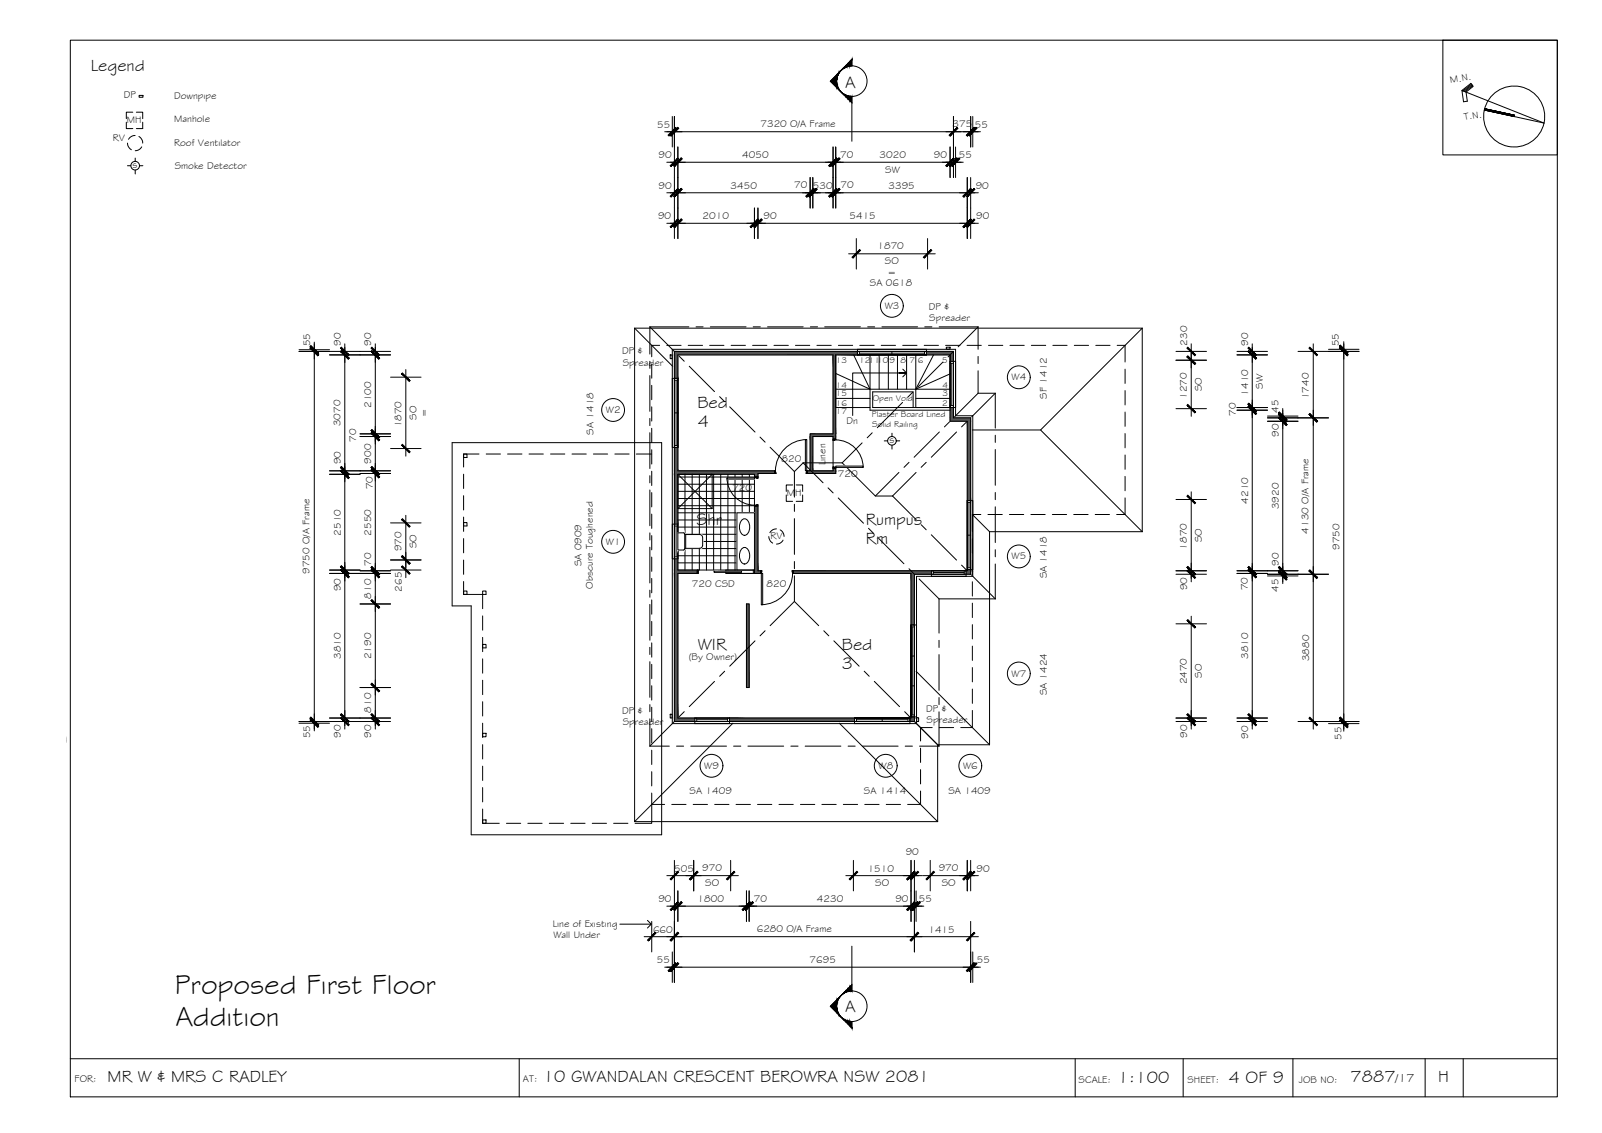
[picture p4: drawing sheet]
<svg xmlns="http://www.w3.org/2000/svg" width="420mm" height="297mm" viewBox="0 0 420 297" stroke-linecap="round" stroke-linejoin="round" font-family="sans-serif">
<!-- layer: HATCH -->
<g fill="#545454" stroke="#545454" stroke-width=".26">
<path d="M243 92.1l7.1 .9v-.9zM243 92.1l7.1 .9h-7.1z"/>
<path d="M176.9 92.1l48 .9v-.9zM176.9 92.1l48 .9h-48z"/>
<path d="M249.2 93l.9 1.7v-1.7zM249.2 93l.9 1.7h-.9z"/>
<path d="M176.9 93l.9 6.2v-6.2zM176.9 93l.9 6.2h-.9z"/>
<path d="M249.2 106.8l.9 2.8v-2.8zM249.2 106.8l.9 2.8h-.9z"/>
<path d="M249.2 109.6l5.4 .8v-.8zM249.2 109.6l5.4 .8h-5.4z"/>
<path d="M218.5 93l.7 20.7v-20.7zM218.5 93l.7 20.7h-.7z"/>
<path d="M212.5 113.7l6.7 .7v-.7zM212.5 113.7l6.7 .7h-6.7z"/>
<path d="M218.5 114.4l.7 .7v-.7zM218.5 114.4l.7 .7h-.7z"/>
<path d="M218.5 122.7l.7 .7v-.7zM218.5 122.7l.7 .7h-.7z"/>
<path d="M212.5 114.4l.7 9v-9zM212.5 114.4l.7 9h-.7z"/>
<path d="M176.9 117.3l.9 6.1v-6.1zM176.9 117.3l.9 6.1h-.9z"/>
<path d="M211.8 123.4l7.4 .7v-.7zM211.8 123.4l7.4 .7h-7.4z"/>
<path d="M176.9 123.4l26.3 .7v-.7zM176.9 123.4l26.3 .7h-26.3z"/>
<path d="M176.9 124.1l21.9 .2v-.2zM176.9 124.1l21.9 .2h-21.9z"/>
<path d="M197.9 124.3l.9 .7v-.7zM197.9 124.3l.9 .7h-.9z"/>
<path d="M253.7 110.4l.9 20.8v-20.8zM253.7 110.4l.9 20.8h-.9z"/>
<path d="M176.9 124.3l.9 13.1v-13.1zM176.9 124.3l.9 13.1h-.9z"/>
<path d="M197.9 132.6l.9 16.9v-16.9zM197.9 132.6l.9 16.9h-.9z"/>
<path d="M176.9 146.5l.9 3v-3zM176.9 146.5l.9 3h-.9z"/>
<path d="M253.7 149.3l.9 .3v-.3zM253.7 149.3l.9 .3h-.9z"/>
<path d="M197.9 149.5l.9 .1v-.1zM197.9 149.5l.9 .1h-.9z"/>
<path d="M208.1 149.6l36.2 .7v-.7zM208.1 149.6l36.2 .7h-36.2z"/>
<path d="M197.9 149.6l1.6 .7v-.7zM197.9 149.6l1.6 .7h-1.6z"/>
<path d="M176.9 149.5l6 .8v-.8zM176.9 149.5l6 .8h-6z"/>
<path d="M253.4 149.6l1.2 1v-1zM253.4 149.6l1.2 1h-1.2z"/>
<path d="M238.9 150.3l5.4 .3v-.3zM238.9 150.3l5.4 .3h-5.4z"/>
<path d="M238.9 150.6l.9 13.2v-13.2zM238.9 150.6l.9 13.2h-.9z"/>
<path d="M195.8 158.3l.7 21.9v-21.9zM195.8 158.3l.7 21.9h-.7z"/>
<path d="M238.9 188l.9 .2v-.2zM238.9 188l.9 .2h-.9z"/>
<path d="M176.9 150.3l.9 37.9v-37.9zM176.9 150.3l.9 37.9h-.9z"/>
<path d="M238.6 188.2l1.2 1v-1zM238.6 188.2l1.2 1h-1.2z"/>
<path d="M191.3 188.2l32.8 1v-1zM191.3 188.2l32.8 1h-32.8z"/>
<path d="M176.9 188.2l5.3 1v-1zM176.9 188.2l5.3 1h-5.3z"/>
</g>
<!-- layer: TILES -->
<g fill="none" stroke="#000" stroke-width=".26">
<path d="M177.8 125.1h20.1M177.8 127h20.1M177.8 128.8h20.1M177.8 130.7h20.1M177.8 132.6h20.1M177.8 134.4h20.1M177.8 136.3h20.1M177.8 138.2h20.1M179.6 124.3v25.2M181.5 124.3v25.2M183.4 124.3v25.2M185.3 124.3v25.2"/>
<path d="M187.2 124.3v25.2M189 124.3v25.2M190.9 124.3v25.2M192.8 124.3v25.2M194.7 124.3v25.2M196.5 124.3v25.2M177.8 140.1h20.1M177.8 142h20.1M177.8 143.8h20.1M177.8 145.7h20.1M177.8 147.6h20.1"/>
</g>
<!-- layer: NEWWORK -->
<g fill="none" stroke="#000" stroke-width=".26">
<path d="M176.3 99.2h1.5M176.9 92.1h73.2v17.5h4.5v41h-14.8v38.6h-62.9zM224.9 91.6v1.4M243 91.6v1.4M249.2 94.7h1.4M176.3 117.3h1.5M213.2 114.4h5.3v9h-5.3zM218.5 115.1h.7v-22.1h30v17.4h4.5v39.2h-45.6v.7h30.8v37.9h-61.1v-37.9h5.1v-.8M249.2 106.8h1.4M176.3 137.4h1.5M197.9 132.6h.9v17h.7v.7h-9.1M218.5 122.7h.7v1.4h-7.4v-.7h.7v-9.7h6v-20.7h-40.7v30.4h25.4v.7h-4.4v.9h-.9"/>
<path d="M253.7 131.2h1.4M176.3 146.5h1.5M195.8 158.3h.7v21.9h-.7zM197.9 149.5h-20.1v-25.2h20.1v26M244.3 149.6v1.5M253.4 149.6v1.5M253.7 149.3h1.4M238.9 163.8h1.5M182.2 188.2v1.5M191.3 188.2v1.5M224.1 188.2v1.5M238.6 188.2v1.5"/>
<path d="M238.9 188h1.5"/>
</g>
<!-- layer: WINDOWS -->
<g fill="none" stroke="#000" stroke-width=".26">
<path d="M176.3 99.2v18.1M176.9 99.2h.9v18.1h-.9zM176.9 99.7h.9M177.3 99.7v17.1M224.9 93h18.1h-18.1M224.9 92.1h18.1v.9h-18.1zM224.9 91.6h18.1M225.4 92.1v.9M225.4 92.6h17.1M233.9 92.1v.9M242.5 92.1v.9M249.2 94.7v12.1"/>
<path d="M249.2 95.2h.9M249.6 95.2v11.1M250.1 94.7v12.1M250.6 94.7v12.1M176.9 116.8h.9M176.9 108.2h.9M177.8 117.3v-18.1v18.1M249.2 106.3h.9M176.3 137.4v9.1M176.9 137.4v9.1M176.9 137.9h.9M177.3 137.9v8.1"/>
<path d="M177.8 137.4v9.1M253.7 131.2v18.1v-18.1M253.7 131.2h.9v18.1h-.9zM253.7 131.8h.9M254.1 131.8v17.1M255.1 131.2v18.1M176.9 146h.9M244.3 151.1h9.1M244.3 149.6h9.1M244.3 150.6h9.1M244.8 149.6v1M244.8 150.1h8.1"/>
<path d="M252.9 149.6v1M253.7 140.3h.9M253.7 148.9h.9M238.9 163.8h.9v24.2h-.9zM238.9 163.8v24.2v-24.2M238.9 164.4h.9M238.9 179.8h.9M238.9 172h.9M239.4 164.4v23M240.4 163.8v24.2M182.2 189.7h9.1M182.2 188.2h9.1"/>
<path d="M182.2 189.2h9.1M182.7 188.2v1M182.7 188.7h8.1M190.8 188.2v1M224.1 188.2h14.5v1h-14.5zM224.1 189.7h14.5M224.6 188.7h13.5M224.6 188.2v1M231.4 188.2v1M238.1 188.2v1M238.6 188.2h-14.5h14.5M238.9 187.4h.9"/>
<circle cx="233.9" cy="80.2" r="3"/>
<circle cx="267.2" cy="98.9" r="3"/>
<circle cx="160.8" cy="107.5" r="3"/>
<circle cx="160.8" cy="142.1" r="3"/>
<circle cx="267.2" cy="145.9" r="3"/>
<circle cx="267.2" cy="176.6" r="3"/>
<circle cx="186.6" cy="200.8" r="3"/>
<circle cx="232.3" cy="200.8" r="3"/>
<circle cx="254.5" cy="200.8" r="3"/>
</g>
<!-- layer: MASK -->
<g fill="#fff" stroke="#fff" stroke-width=".26">
<path d="M211.2 115.2v8.2h.4zM211.2 115.2h.4v8.2z"/>
<path d="M219.2 122.2v.3l7.2-.3zM219.2 122.5l7.2-.3v.3z"/>
<path d="M199.7 150.3l.3 8.3v-8.3zM199.7 150.3l.3 8.3h-.3z"/>
<path d="M193.3 134.4h4.6v15.1zM193.3 134.4v15.1h4.6z"/>
<path d="M184.3 140.9v2.2zM184.3 140.8v2.3z"/>
<path d="M184.3 140.8v2.3zM184.3 140.8v2.3z"/>
<path d="M184.3 140.8l-.1 2.4zM184.2 140.6v2.6z"/>
<path d="M184.2 140.6v2.7zM184.2 140.6v2.7z"/>
<path d="M184.2 140.6v2.8zM184.2 140.5v2.9z"/>
<path d="M184.2 140.5v2.9zM184.2 140.5v2.9z"/>
<path d="M184.2 140.5l-.1 3zM184.1 140.4v3.1z"/>
<path d="M184.1 140.4v3.1zM184.1 140.4v3.1z"/>
<path d="M184.1 140.4l-.1 3.2zM184 140.3v3.3z"/>
<path d="M184 140.3l-.1 3.3zM183.9 140.3v3.3z"/>
<path d="M183.9 140.3v3.4zM183.9 140.2v3.5z"/>
<path d="M183.9 140.2l-.1 3.5zM183.8 140.2v3.5z"/>
<path d="M183.8 140.2v3.5zM183.8 140.2v3.5z"/>
<path d="M183.8 140.2l-.1 3.5zM183.7 140.2v3.5zM183.7 140.2v3.5zM183.7 140.2v3.5z"/>
<path d="M183.7 140.2l-.2 3.6 .2-.1zM183.5 140.1l.2 .1-.2 3.6z"/>
<path d="M179.6 143.8h3.9v-3.7zM179.6 140.1h3.9l-3.9 3.7z"/>
<path d="M179.6 139.9v4.1zM179.6 139.9v4.1z"/>
<path d="M179.6 139.9v4.2zM179.6 139.8v4.3z"/>
<path d="M179.6 139.8l-.1 4.3zM179.5 139.8v4.3z"/>
<path d="M179.5 139.8v4.3zM179.5 139.8v4.3z"/>
<path d="M179.5 139.8v4.4zM179.5 139.7v4.5z"/>
<path d="M179.5 139.7l-.1 4.5zM179.4 139.7v4.5z"/>
<path d="M179.4 139.7v4.5zM179.4 139.7v4.5z"/>
<path d="M179.4 139.7l-.1 4.5zM179.3 139.7v4.5z"/>
<path d="M179.3 139.7l-1.5 4.5h1.5zM177.8 139.7h1.5l-1.5 4.5z"/>
<path d="M190.7 125.6h7.2v-.4zM190.7 125.2h7.2l-7.2 .4z"/>
<path d="M187.3 149.7l7.2 .4v-.4zM187.3 149.7l7.2 .4h-7.2z"/>
</g>
<path d="M211.2 115.2h.4v8.2h-.4zM190.7 125.2h7.2v.4h-7.2zM193.3 134.4h4.6v15.1h-4.6zM219.2 122.2h7.2v.3h-7.2zM184.3 140.9a.75 .75 0 0 0-.8-.8h-3.9l-.2-.4h-1.6v4.5h1.5l.3-.4 3.9-.1a.75 .75 0 0 0 .8-.7M184.3 140.9v2.1M199.7 150.3h.3v8.3h-.3z" fill="none" stroke="#fff" stroke-width=".26"/>
<!-- layer: DOORS -->
<g fill="none" stroke="#000" stroke-width=".26">
<path d="M211.2 115.2h.4v8.2h-.4zM218.5 115.1h.7v.3l-.7 .1zM190.7 125.2h7.2v.4h-7.2zM197.9 125h.9v.4l-.9-.2zM197.9 132.5l.9-.2v.3h-.9zM203.2 123.4h.2l.1 .7h-.3zM211.6 123.4h.2v.7h-.4zM218.5 122.4l.7 .1v.2h-.7zM219.2 122.2h7.2v.3h-7.2zM182.9 149.5h.3v.8h-.3zM187.3 149.7h7.2v.4h-7.2zM190.4 149.7v-.2h7.5v.8h-7.5v-.2"/>
<path d="M197.6 149.5v.8M199.5 149.6h.3l-.1 .7h-.2zM199.7 150.3h.3v8.3h-.3zM207.7 149.6h.4v.7h-.2z"/>
</g>
<!-- layer: 0.13 -->
<path d="M211.6 115.2a8.2 8.2 0 0 0-8.2 8.2M219.2 115.3a7.2 7.2 0 0 1 7.2 7.2M190.7 125.2a7.2 7.2 0 0 0 7.2 7.2M207.9 150.3a8.2 8.2 0 0 1-8.2 8.2" fill="none" stroke="#000" stroke-width=".26"/>
<!-- layer: ROOFPLAN EXIST. -->
<g fill="none" stroke="#000" stroke-width=".26">
<path d="M166.4 86h133.2M166.4 86v129.4M166.4 86l10 10M299.6 86l-26.7 26.7 26.7 26.7M299.6 86v53.4M118.6 116h54.9v102.9h-49.9v-60.1h-5zM255 112.7h17.9M255 134.9l4.5 4.5M259.5 139.4h40.1M259.5 139.4v55.9M240.3 176l19.2 19.3M192.2 189.6l-25.8 25.8"/>
<path d="M220.1 189.6l25.8 25.8M240.3 189.6l5.6 5.7M245.9 195.3v20.1M245.9 195.3h13.6M166.4 215.4h79.5"/>
</g>
<!-- layer: BORDER -->
<g fill="none" stroke="#000" stroke-width=".26">
<path d="M18.4 10.5h390v277.1h-390zM378.4 10.5h30v30.1h-30zM383.4 23.7l2.4-1.8 .6 .7-1.9 1.5 .3 2.4-1 .2-.4-3 21.6 8.6-15.7-3.5M385.9 22l-2.2 1.8M386.1 22.2l-2.2 1.7M386.2 22.5l-2 1.5M389.4 28.5l7.8 1.7M18.4 277.6h390M136.2 277.6v10M282 277.6v10M310.3 277.6v10M339.1 277.6v10"/>
<path d="M373.8 277.6v10M383.8 277.6v10"/>
<circle cx="397.1" cy="30.5" r="8"/>
</g>
<!-- layer: SERVICES -->
<g fill="none" stroke="#000" stroke-width=".26">
<path d="M33.1 32v1.7h1.7M33.5 37.5l.2 .9 .7 .9M34.8 29.4h-1.7v1.7M35.4 35.5l-1 .3-.7 .7M35.8 29.4h1.6v1.7M36.4 35.8l.7 .6 .3 1.1M36.5 25h1v.5h-1zM37.2 38.5l-.6 .7-1.1 .3M37.4 32v1.7h-1.6M33.4 43.4h.9M35.5 41.4v.9M35.5 44.6v1"/>
<path d="M36.6 43.4h.9M175.8 93h.5v1h-.5zM248.2 91h1v.5h-1zM231.9 115.6h.9M233.9 113.6v.9M233.9 116.7v1M235.1 115.6h.9M203.6 138.7l-1 .2-.7 .8M204.6 138.9l.7 .7 .3 1M206.2 129.8v1.6h1.7M207.9 127.1h-1.7v1.7M208.8 127.1h1.7v1.7"/>
<path d="M210.5 129.8v1.6h-1.7M201.6 140.7l.5 1.2 .6 .5M205.4 141.6l-.9 .9-.8 .1M175.8 187.3h.5v.9h-.5zM240.4 188.2h.5v1h-.5z"/>
<circle cx="35.5" cy="43.4" r="1.13"/>
<circle cx="233.9" cy="115.6" r="1.13"/>
</g>
<!-- layer: EXISTING -->
<g fill="none" stroke="#000" stroke-width=".26">
<path d="M170.9 95.4v3.8M173 90.5h-2.1v3M174.9 90.5h3.7M180.5 90.5h3.8M186.1 90.5h3.8M191.8 90.5h3.7M197.4 90.5h3.7M203 90.5h3.8M208.6 90.5h3.8M214.3 90.5h3.7M219.9 90.5h3.7M225.5 90.5h3.8"/>
<path d="M231.1 90.5h3.8M236.8 90.5h3.7M242.4 90.5h3.7M248 90.5h3.8M253.6 90.5h3.8M259.3 90.5h3.7M264.9 90.5h3.7M270.5 90.5h3.8M276.1 90.5h3.8M281.8 90.5h3.7M287.4 90.5h3.7M293 90.5h2.1v4.4"/>
<path d="M295.1 96.8v3.7M121.6 119h.9v.9h-.9zM125.6 119h-4v3.4M127.5 119h3.8M133.1 119h3.8M138.8 119h3.7M144.4 119h3.7M150 119h3.8M155.6 119h3.8M161.3 119h3.7M166.9 119h4M170.9 101v3.8"/>
<path d="M170.9 106.7v3.7M170.9 112.3v3.7M170.9 117.9v3.8M295.1 102.4v3.8M295.1 108v3.8M295.1 113.7v3.7M295.1 119.3v3.7M121.6 137h.9v.9h-.9zM121.6 124.3v3.8M121.6 130v3.7M121.6 135.6v3.7M170.9 123.5v3.8"/>
<path d="M170.9 129.2v3.7M170.9 134.8v3.7M257.2 134.9h-2.2v4.5M259.1 134.9h3.8M264.7 134.9h3.8M270.4 134.9h3.7M276 134.9h3.7M281.6 134.9h3.8M287.2 134.9h3.8M295.1 124.9v3.8M295.1 130.5v4.4h-2.2M121.6 155.8v-.8h.9v.8"/>
<path d="M121.6 155.8h5.9v-.8h-.9v4.6M121.6 141.2v3.7M121.6 146.8v3.8M121.6 152.5v3.3M170.9 140.4v3.8M170.9 146v3.8M170.9 151.7v3.7M170.9 157.3v3.7M255 141.3v3.7M255 146.9v3.7M255 152.5v3.8M255 158.1v3.8"/>
<path d="M126.6 168.9h.9v1h-.9zM126.6 161.5v3.7M126.6 167.1v3.8M126.6 172.7v3.8M126.6 178.3v3.8M170.9 162.9v3.8M170.9 168.5v3.8M170.9 174.2v3.7M170.9 179.8v3.8M255 163.8v3.7M255 169.4v3.7M255 175v3.8"/>
<path d="M126.6 192.2h.9v1h-.9zM126.6 184v3.7M126.6 189.6v3.8M126.6 195.2v3.8M170.9 185.4v3.8M170.9 191v3.8M170.9 196.7v3.7M241.4 196.1v3.8M244.5 190.7h-3.1v3.6M246.3 190.7h3.8M255 180.7v3.7M255 186.3v4.4h-3"/>
<path d="M126.6 215h.9v.9h-.9zM126.6 212.1v3.8h4.3M126.6 200.9v3.7M126.6 206.5v3.7M132.8 215.9h3.8M138.4 215.9h3.8M144.1 215.9h3.7M149.7 215.9h3.7M155.3 215.9h3.8M160.9 215.9h3.8M170.9 210.9v5h-4.3M170.9 202.3v3.8"/>
<path d="M170.9 207.9v3M170.9 210.9h3.4M176.2 210.9h3.7M181.8 210.9h3.8M187.4 210.9h3.8M193 210.9h3.8M198.7 210.9h3.7M204.3 210.9h3.8M209.9 210.9h3.8M215.5 210.9h3.8M221.2 210.9h3.7M226.8 210.9h3.8"/>
<path d="M232.4 210.9h3.8M241.4 207.4v3.5h-3.4M241.4 201.8v3.7"/>
</g>
<!-- layer: STAIRS -->
<g fill="none" stroke="#000" stroke-width=".26">
<path d="M219.2 93v13.8h9M223.9 93l4.3 9-9-4.1M228.2 93v14.5h21M230.6 93v9M233 93v9M235.4 93v9M235.8 97.8h2h-14.2v11.1M236.8 96.8l1 1-1 1M237.8 93v9M240.2 93v13.8M244.8 93l-4.6 9 9-4M249.2 93v13.8h-20.3v-4.1h10.6v4.1"/>
<path d="M219.2 102h30M219.2 104.5h9M240.2 104.5h9"/>
</g>
<!-- layer: INSULCLAD -->
<path d="M176.3 91.6h74.3v17.4h4.5v42.1h-14.7v38.6h-64.1z" fill="none" stroke="#000" stroke-width=".26"/>
<!-- layer: ROOFPLAN NEW -->
<g fill="none" stroke="#000" stroke-width=".26">
<path d="M170.4 85.7h10.3M170.4 85.7v7.1M170.4 94.7v1.9M170.4 98.5v9.3M170.4 85.7l6.4 6.4M178.1 93.4l1.4 1.3M180.8 96l6.6 6.7M182.5 85.7h1.9M186.3 85.7h9.4M197.5 85.7h1.9M201.3 85.7h9.4M212.5 85.7h1.9"/>
<path d="M216.3 85.7h9.4M227.5 85.7h1.9M231.3 85.7h9.4M242.5 85.7h1.9M246.3 85.7h10.2M247.3 94.9l-6.6 6.6M250 92.2l-1.3 1.4M256.5 85.7v5.9M256.5 93.4v1.9M256.5 97.2v5.9M256.5 85.7l-5.2 5.2M170.4 109.7v1.9"/>
<path d="M170.4 113.4v9.4M188.7 104l1.4 1.3M191.4 106.7l6.6 6.6M199.3 114.6l1.4 1.3M202 117.3l6.4 6.3 2.2-2.3M226.1 116.1l-5.2 5.2M228.8 113.5l-1.4 1.3M236.7 105.5l-6.6 6.6M239.4 102.9l-1.4 1.3M246.4 113.3l-6.7 6.6M249 110.6l-1.3 1.3M250.9 113.3l-6.7 6.6"/>
<path d="M253.5 110.6l-1.3 1.3M256.5 103.1h4.5M256.5 103.1l-6.2 6.2M261 103.1v9.1M261 114.1v1.9M261 117.8v9.4M261 103.1l-6.1 6.2M170.4 124.7v1.9M170.4 128.5v9.3M170.4 139.7v1.9M208.4 123.6v6.7M208.4 132.2v1.9"/>
<path d="M208.4 136v9.3M210.6 121.3l5.3 5.3M210.6 121.3h10.3M217.2 127.9l1.3 1.3M219.8 130.5l6.7 6.7M220.9 121.3l8.7 8.7h4.5M227.8 138.5l1.3 1.3M234.1 130l6.2 6.2M235.8 123.9l-6.2 6.1M238.4 121.2l-1.3 1.3M240.3 123.9l-6.2 6.1M241.6 137.6l1.3 1.3"/>
<path d="M242.9 121.2l-1.3 1.3M261 129.1v1.9M261 132.9v9.3M170.4 143.5v9.3M170.4 154.7v1.9M170.4 158.5v9.3M208.4 151v6.7l-6.4 6.3M208.4 157.7l6.3 6.3M208.4 147.2v1.9M230.4 141.2l6.7 6.6M238.4 149.1l1.3 1.3M241.1 151.8l5.2 5.2"/>
<path d="M244.2 140.2l6.7 6.6M246.3 157v9M246.3 157h14.7M252.2 148.2l1.3 1.3M254.9 150.8l6.1 6.2M261 144.1v1.9M261 147.9v9.1M170.4 169.7v1.9M170.4 173.5v9.3M187.4 178.6l-6.6 6.7M190.1 176l-1.4 1.3M198 168l-6.6 6.7"/>
<path d="M200.7 165.4l-1.4 1.3M216.1 165.4l1.3 1.3M218.7 168l6.6 6.7M226.7 176l1.3 1.3M229.3 178.6l6.6 6.7M246.3 167.9v1.8M246.3 171.6v9.4M170.4 184.7v1.9M170.4 188.5v7.1M170.4 195.6h5.1M176.8 189.2l-6.4 6.4M177.4 195.6h1.9"/>
<path d="M179.5 186.6l-1.4 1.3M181.2 195.6h9.3M192.4 195.6h1.9M196.2 195.6h9.3M207.4 195.6h1.9M211.2 195.6h9.3M222.4 195.6h1.9M226.2 195.6h9.3M237.3 186.6l1.3 1.3M237.4 195.6h1.9M239.9 189.2l6.4 6.4M241.2 195.6h5.1"/>
<path d="M246.3 182.9v1.8M246.3 186.6v9"/>
</g>
<!-- layer: SECTION POINT -->
<g fill="#000" stroke="#000" stroke-width=".26">
<path d="M219.9 19.1l.3-.3-.3 .6zM221 18l-.4 .5zM217.8 21.3l1.6-1.7v3.3zM220.2 23.7l.4 .4zM220.6 24.1l.4 .4zM219.4 262.1v3.4l-1.6-1.7zM219.9 265.7l.3 .6zM220.6 261l-.4 .4zM221 260.6l-.4 .4zM220.6 266.7l.4 .3z"/>
<path d="M219.4 19.6v1.4zM219.5 19.5l-.1 1.5z"/>
<path d="M219.7 19.4l-.2 1zM219.7 19.4l-.2 1z"/>
<path d="M219.7 19.4v.5l.2-.8zM219.9 19.1l-.2 .8z"/>
<path d="M220.2 18.8l-.3 .6zM220.2 18.8l.4-.3z"/>
<path d="M221 18l.4-.4zM221.4 17.6l-.4 .5z"/>
<path d="M221.9 17.2l-.5 .6zM221.9 17.2v.4l-.5 .2z"/>
<path d="M221.9 17.2v.4l.5-.9zM222.4 16.7v.7l-.5 .2z"/>
<path d="M222.4 16.7v.7l.5-1.3zM222.9 16.1v1.2l-.5 .1z"/>
<path d="M223.4 15.6l-.5 .5v1.2zM223.4 15.6v1.7h-.5z"/>
<path d="M219.4 21.6v1.3zM219.5 22.1v.9z"/>
<path d="M219.5 22.1v.9l.2-.3zM219.7 22.7v.5l-.2-.2z"/>
<path d="M219.7 22.7v.5h.2zM219.7 23.2h.2v.2z"/>
<path d="M219.9 23.2l.3 .5zM219.9 23.4l.3 .3z"/>
<path d="M221 24.5l.4 .2zM221 24.5l.4 .2v.2z"/>
<path d="M221.4 24.7v.2l.5 .1zM221.4 24.9l.5 .1v.4z"/>
<path d="M221.9 25v.4l.5-.3zM221.9 25.4l.5-.3v.8z"/>
<path d="M222.4 25.1v.8l.5-.7zM222.9 25.2v1.2l-.5-.5z"/>
<path d="M222.9 25.2v1.2l.5-1.1zM223.4 25.3v1.6l-.5-.5z"/>
<path d="M222.4 259.2l.5 .7h-.5zM222.9 258.7l-.5 .5 .5 .7z"/>
<path d="M222.9 258.7l.5 1.1-.5 .1zM222.9 258.7l.5 1.1v-1.6z"/>
<path d="M219.4 264.1l.1 1.5zM219.4 264.1l.1 1.5z"/>
<path d="M219.4 262.1v1.4zM219.4 262.1l.1 .9z"/>
<path d="M219.5 264.7l.2 1zM219.5 264.7l.2 1z"/>
<path d="M219.5 262.1l.2 .3-.2 .6zM219.5 262.1l.2 .3v-.5z"/>
<path d="M219.7 265.2l.2 .8-.2-.3zM219.7 265.2l.2 .8z"/>
<path d="M219.7 261.9h.2l-.2 .5zM219.7 261.9h.2v-.2z"/>
<path d="M219.9 265.7l.3 .6zM220.2 266.2l.4 .5z"/>
<path d="M219.9 261.7l.3-.3-.3 .5zM220.2 261.4l-.3 .3z"/>
<path d="M221 267l.4 .5zM221 267l.4 .5z"/>
<path d="M221 260.6l.4-.3zM221 260.6l.4-.3v-.1z"/>
<path d="M221.4 267.3l.5 .6zM221.4 267.3l.5 .6v-.4z"/>
<path d="M221.4 260.2l.5-.1-.5 .2zM221.4 260.2l.5-.1v-.4z"/>
<path d="M221.9 267.5l.5 .9-.5-.5zM221.9 267.5l.5 .9v-.7z"/>
<path d="M221.9 259.7l.5 .2-.5 .2zM221.9 259.7l.5 .2v-.7z"/>
<path d="M222.4 267.7l.5 1.3-.5-.6zM222.4 267.7l.5 1.3v-1.2z"/>
<path d="M222.9 267.8l.5 1.7-.5-.5zM222.9 267.8l.5 1.7v-1.7z"/>
</g>
<g fill="none" stroke="#000" stroke-width=".26">
<path d="M223.4 17.3v-1.7l-5.6 5.7 5.6 5.6M223.4 25.3v11.7M223.4 258.2l-5.6 5.6 5.6 5.7v-1.7M223.4 248.1v11.7"/>
<circle cx="223.4" cy="21.3" r="4"/>
<circle cx="223.4" cy="263.8" r="4"/>
</g>
<!-- layer: WETAREA FIXTURES -->
<path d="M177.8 139.7h1.5l.3 .2v4l-.3 .3h-1.5zM177.8 124.3h9v9h-9zM177.8 124.3l9 9M186.8 124.3l-9 9M193.3 134.4h4.6v15.1h-4.6zM194.6 136.3a1.12 1.12 0 0 1 1.2-.2 1.12 1.12 0 0 1 .6 1 2.36 2.36 0 0 1-1.1 3.2 2.43 2.43 0 0 1-1-3.7zM179.6 140.1h3.9a.75 .75 0 0 1 .8 .8M179.8 140.1v3.7M184.3 143a.75 .75 0 0 1-.8 .7l-3.9 .1M184.3 140.9v2.1M194.6 143.8a1.12 1.12 0 0 1 1.2-.2 1.12 1.12 0 0 1 .6 1 2.36 2.36 0 0 1-1.1 3.3 2.43 2.43 0 0 1-1-3.7z" fill="none" stroke="#000" stroke-width=".26"/>
<!-- layer: DIMENSION -->
<g fill="none" stroke="#000" stroke-width=".26">
<path d="M174.3 34.5h77.8M176.3 30.5v8M176.9 30.5v32M177.8 38.5v24M218.5 38.5v16M219.2 38.5v16M248.1 34.5h8.5M249.2 38.5v8M250.1 30.5v16M250.6 38.5v8M252.6 34.5h4.5M254.6 30.5v8"/>
<path d="M255.1 30.5v8M174.9 42.5h77.7M174.9 50.5h40.3M174.9 58.5h81.7M197.9 54.5v8M198.8 54.5v8M211.2 50.5h9.3M212.5 46.5v8M213.2 46.5v8M216.5 50.5h40.1M253.7 46.5v16M254.6 46.5v16"/>
<path d="M222.6 66.5h22.7M224.6 62.5v8M243.3 62.5v8M78.4 92.1h24M78.4 91.7h8M82.4 89.7v101.9M86.4 93h16M90.4 90.1v101M98.4 90.1v101M102.4 98.9h8M106.4 96.9v22.7M308.4 92.1h8"/>
<path d="M308.4 94.4h8M312.4 90.1v19M324.4 92.1h8M324.4 93h8M328.4 90.1v101M340.4 92.1h16M344.4 90.1v101M348.4 91.6h8M352.4 89.6v102.1M94.4 113.7h8M94.4 114.4h8M102.4 117.6h8"/>
<path d="M308.4 107.1h8M324.4 106.8h8M324.4 107.5h8M332.4 109.6h16M332.4 109.1h8M332.4 110.4h8M336.4 107.1v45.9M86.4 123.4h16M86.4 124.3h8M94.4 124.1h8M102.4 137.1h8M106.4 135.1v16.3"/>
<path d="M308.4 131h8M312.4 128.9v23.6M86.4 149.5h8M86.4 150.3h16M94.4 149.6h8M94.4 158.3h8M102.4 146.8h8M102.4 149.5h8M308.4 149.6h8M308.4 150.6h8M324.4 149.6h16M324.4 150.3h8"/>
<path d="M332.4 150.6h16M332.4 151h8M308.4 163.5h8M312.4 161.6v29.5M78.4 189.2h24M78.4 189.6h8M86.4 188.2h16M94.4 180.2h8M308.4 188.2h8M308.4 189.2h8M324.4 188.2h8M324.4 189.2h8"/>
<path d="M340.4 189.2h16M348.4 189.7h8M174.9 229.6h9M174.9 237.6h67.4M176.9 225.6v32M177.8 233.6v8M179.9 229.6h13.7M181.9 225.6v8M191.6 225.6v8M195.8 233.6v8M196.5 233.6v8M221.8 229.6h20"/>
<path d="M223.8 225.6v8M238.9 225.6v16M239.8 225.6v24M240.3 233.6v8M242 229.6h14.6M244 225.6v8M253.7 225.6v8M254.6 225.6v8M168.9 245.6h10M170.9 241.6v8M174.3 253.6h82.8M174.9 245.6h81.7"/>
<path d="M176.3 249.6v8M254.6 241.6v16M255.1 249.6v8"/>
</g>
<!-- layer: 0 -->
<g fill="#000" stroke="#000" stroke-width=".26">
<path d="M175.2 35.4l.2 .2 1.8-2.2zM177.2 33.4l.2 .2-2 2z"/>
<path d="M177.8 33.4l-1.8 2.2 2-2zM177.8 33.4l-1.8 2.2-.2-.2z"/>
<path d="M177.8 33.4l-1.8 2.2 2-2zM177.8 33.4l-1.8 2.2-.2-.2z"/>
<path d="M249 35.4l.2 .2 1.8-2.2zM251 33.4l.2 .2-2 2z"/>
<path d="M249 35.4l.2 .2 1.8-2.2zM251 33.4l.2 .2-2 2z"/>
<path d="M253.5 35.4l.2 .2 1.8-2.2zM255.5 33.4l.2 .2-2 2z"/>
<path d="M255.5 33.4l-1.8 2.2 2-2zM253.5 35.4l2-2-1.8 2.2z"/>
<path d="M256 33.4l-1.8 2.2 2-2zM254 35.4l2-2-1.8 2.2z"/>
<path d="M175.8 43.4l.2 .2 1.8-2.2zM177.8 41.4l.2 .2-2 2z"/>
<path d="M177.8 49.4l-2 2 .2 .2zM177.8 49.4l.2 .2-2 2z"/>
<path d="M175.8 59.4l.2 .2 1.8-2.2zM177.8 57.4l.2 .3-2 1.9z"/>
<path d="M178.7 41.4l-1.8 2.2 2-2zM178.7 41.4l-1.8 2.2-.2-.2z"/>
<path d="M178.7 41.4l-1.8 2.2 2-2zM178.7 41.4l-1.8 2.2-.2-.2z"/>
<path d="M178.7 49.4l-1.8 2.2 2-2zM178.7 49.4l-1.8 2.2-.2-.2z"/>
<path d="M178.7 49.4l-1.8 2.2 2-2zM178.7 49.4l-1.8 2.2-.2-.2z"/>
<path d="M178.7 57.4l-1.8 2.2 2-1.9zM178.7 57.4l-1.8 2.2-.2-.2z"/>
<path d="M178.7 57.4l-1.8 2.2 2-1.9zM178.7 57.4l-1.8 2.2-.2-.2z"/>
<path d="M196.8 59.4l.2 .2 1.8-2.2zM198.8 57.4l.2 .3-2 1.9z"/>
<path d="M196.8 59.4l.2 .2 1.8-2.2zM198.8 57.4l.2 .3-2 1.9z"/>
<path d="M199.7 57.4l-1.8 2.2 2-1.9zM199.7 57.4l-1.8 2.2-.2-.2z"/>
<path d="M199.7 57.4l-1.8 2.2 2-1.9zM199.7 57.4l-1.8 2.2-.2-.2z"/>
<path d="M211.4 51.4l.2 .2 1.8-2.2zM213.4 49.4l.2 .2-2 2z"/>
<path d="M211.4 51.4l.2 .2 1.8-2.2zM213.4 49.4l.2 .2-2 2z"/>
<path d="M212.1 51.4l.2 .2 1.8-2.2zM214.1 49.4l.2 .2-2 2z"/>
<path d="M214.1 49.4l-1.8 2.2 2-2zM214.1 49.4l-1.8 2.2-.2-.2z"/>
<path d="M217.4 43.4l.2 .2 1.8-2.2zM219.4 41.4l.2 .2-2 2z"/>
<path d="M217.4 43.4l.2 .2 1.8-2.2zM219.4 41.4l.2 .2-2 2z"/>
<path d="M217.4 51.4l.2 .2 1.8-2.2zM219.4 49.4l.2 .2-2 2z"/>
<path d="M219.4 49.4l-1.8 2.2 2-2zM217.4 51.4l2-2-1.8 2.2z"/>
<path d="M220.1 41.4l-1.8 2.2 2-2zM218.1 43.4l2-2-1.8 2.2z"/>
<path d="M220.1 41.4l-1.8 2.2 2-2zM218.1 43.4l2-2-1.8 2.2z"/>
<path d="M220.1 49.4l-1.8 2.2 2-2zM218.1 51.4l2-2-1.8 2.2z"/>
<path d="M220.1 49.4l-1.8 2.2 2-2zM218.1 51.4l2-2-1.8 2.2z"/>
<path d="M248.1 43.4l.2 .2 1.8-2.2zM250.1 41.4l.2 .2-2 2z"/>
<path d="M248.1 43.4l.2 .2 1.8-2.2zM250.1 41.4l.2 .2-2 2z"/>
<path d="M249 43.4l.2 .2 1.8-2.2zM251 41.4l.2 .2-2 2z"/>
<path d="M251 41.4l-1.8 2.2 2-2zM249 43.4l2-2-1.8 2.2z"/>
<path d="M251.5 41.4l-1.8 2.2 2-2zM249.5 43.4l2-2-1.8 2.2z"/>
<path d="M252.6 51.4l.2 .2 1.8-2.2zM254.6 49.4l.2 .2-2 2z"/>
<path d="M252.6 51.4l.2 .2 1.8-2.2zM254.6 49.4l.2 .2-2 2z"/>
<path d="M252.6 59.4l.2 .2 1.8-2.2zM254.6 57.4l.2 .3-2 1.9z"/>
<path d="M252.6 59.4l.2 .2 1.8-2.2zM254.6 57.4l.2 .3-2 1.9z"/>
<path d="M255.5 49.4l-1.8 2.2 2-2zM255.5 49.4l-1.8 2.2-.2-.2z"/>
<path d="M255.5 57.4l-1.8 2.2 2-1.9zM255.5 57.4l-1.8 2.2-.2-.2z"/>
<path d="M225.5 65.4l-1.8 2.2 2-1.9zM223.5 67.4l2-2-1.8 2.2z"/>
<path d="M242.2 67.4l.2 .2 1.8-2.2zM244.2 65.4l.2 .3-2 1.9z"/>
<path d="M81.5 90.6l-.2 .2 2.3 1.8zM81.3 90.8l2.3 1.8-.3 .2z"/>
<path d="M81.3 91.2l2 2.1 .3-.3zM81.5 91l2.1 2-2.3-1.8z"/>
<path d="M81.3 91.2l2 2.1 .3-.3zM81.5 91l2.1 2-2.3-1.8z"/>
<path d="M89.5 91l-.2 .2 2.3 1.8zM89.3 91.2l2.3 1.8-.3 .3z"/>
<path d="M89.3 92.2l2 1.9 .3-.2zM89.5 91.9l2.1 2-2.3-1.7z"/>
<path d="M89.3 92.2l2 1.9 .3-.2zM89.5 91.9l2.1 2-2.3-1.7z"/>
<path d="M97.5 91l-.2 .2 2.2 1.8zM97.3 91.2l2.2 1.8-.2 .3z"/>
<path d="M97.3 92.2l2 1.9 .2-.2zM97.3 92.2l.2-.3 2 2z"/>
<path d="M97.3 92.2l2 1.9 .2-.2zM97.3 92.2l.2-.3 2 2z"/>
<path d="M311.3 93.5l2.2 1.8-2-2zM311.3 93.5l2.2 1.8-.2 .2z"/>
<path d="M311.3 91.2l2 2.1 .2-.3zM311.3 91.2l.2-.2 2 2z"/>
<path d="M311.3 93.5l2 2 .2-.2zM311.3 93.5l.2-.2 2 2z"/>
<path d="M327.5 91l-.2 .2 2.2 1.8zM327.3 91.2l2.2 1.8-.2 .3z"/>
<path d="M327.3 92.2l2 1.9 .2-.2zM327.3 92.2l.2-.3 2 2z"/>
<path d="M327.3 92.2l2 1.9 .2-.2zM327.3 92.2l.2-.3 2 2z"/>
<path d="M343.3 91.2l2 2.1 .2-.3zM343.5 91l2 2-2.2-1.8z"/>
<path d="M351.5 90.5l-.2 .2 2.2 1.8zM351.3 90.7l2.2 1.8-.2 .2z"/>
<path d="M351.3 91.2l2 2.1 .2-.3zM351.5 91l2 2-2.2-1.8z"/>
<path d="M351.3 91.2l2 2.1 .2-.3zM351.5 91l2 2-2.2-1.8z"/>
<path d="M97.5 112.6l-.2 .3 2.2 1.7zM97.3 112.9l2.2 1.7-.2 .2z"/>
<path d="M97.5 112.6l-.2 .3 2.2 1.7zM97.3 112.9l2.2 1.7-.2 .2z"/>
<path d="M97.3 113.6l2 1.9 .2-.2zM97.3 113.6l.2-.3 2 2z"/>
<path d="M97.3 113.6l2 1.9 .2-.2zM97.3 113.6l.2-.3 2 2z"/>
<path d="M105.3 116.7l2.2 1.8-2-2zM105.3 116.7l2.2 1.8-.2 .2z"/>
<path d="M105.3 98l2 2 .2-.2zM105.3 98l.2-.2 2 2z"/>
<path d="M311.3 106.2l2.2 1.8-2-2zM311.3 106.2l2.2 1.8-.2 .2z"/>
<path d="M327.5 105.7l-.2 .3 2.2 1.7zM327.3 106l2.2 1.7-.2 .2z"/>
<path d="M327.5 105.7l-.2 .3 2.2 1.7zM327.3 106l2.2 1.7-.2 .2z"/>
<path d="M327.3 106.7l2 1.9 .2-.2zM327.3 106.7l.2-.3 2 2z"/>
<path d="M327.3 106.7l2 1.9 .2-.2zM327.3 106.7l.2-.3 2 2z"/>
<path d="M335.5 108l-.2 .2 2.2 1.8zM335.3 108.2l2.2 1.8-.2 .2z"/>
<path d="M335.3 108.6l2.2 1.8-2-2zM335.3 108.6l2.2 1.8-.2 .3z"/>
<path d="M335.3 108.6l2 2.1 .2-.3zM335.3 108.6l.2-.2 2 2z"/>
<path d="M335.3 109.6l2 1.9 .2-.2zM335.3 109.6l.2-.3 2 2z"/>
<path d="M335.3 109.6l2 1.9 .2-.2zM335.3 109.6l.2-.3 2 2z"/>
<path d="M343.5 108.4l-.2 .2 2.2 1.8zM343.3 108.6l2.2 1.8-.2 .3z"/>
<path d="M343.3 108.6l2 2.1 .2-.3zM343.3 108.6l.2-.2 2 2z"/>
<path d="M89.5 122.3l-.2 .2 2.3 1.8zM89.3 122.5l2.3 1.8-.3 .3z"/>
<path d="M89.5 122.3l-.2 .2 2.3 1.8zM89.3 122.5l2.3 1.8-.3 .3z"/>
<path d="M89.3 123.5l2 1.9 .3-.2zM89.5 123.2l2.1 2-2.3-1.7z"/>
<path d="M89.3 123.5l2 1.9 .3-.2zM89.5 123.2l2.1 2-2.3-1.7z"/>
<path d="M97.5 122.3l-.2 .2 2.2 1.8zM97.3 122.5l2.2 1.8-.2 .3z"/>
<path d="M97.5 122.3l-.2 .2 2.2 1.8zM97.3 122.5l2.2 1.8-.2 .3z"/>
<path d="M97.3 123.2l2 2.1 .2-.3zM97.3 123.2l.2-.2 2 2z"/>
<path d="M97.3 123.2l2 2.1 .2-.3zM97.3 123.2l.2-.2 2 2z"/>
<path d="M105.3 136.2l2 2 .2-.2zM105.3 136.2l.2-.2 2 2z"/>
<path d="M311.3 130.1l2 2 .2-.3zM311.5 129.8l2 2-2.2-1.7z"/>
<path d="M89.5 148.4l-.2 .2 2.3 1.7zM89.3 148.6l2.3 1.7-.3 .3z"/>
<path d="M89.5 148.4l-.2 .2 2.3 1.7zM89.3 148.6l2.3 1.7-.3 .3z"/>
<path d="M89.3 149.5l2 2 .3-.3zM89.5 149.2l2.1 2-2.3-1.7z"/>
<path d="M89.3 149.5l2 2 .3-.3zM89.5 149.2l2.1 2-2.3-1.7z"/>
<path d="M97.5 148.5l-.2 .3 2.2 1.8zM97.3 148.8l2.2 1.8-.2 .2z"/>
<path d="M97.5 148.5l-.2 .3 2.2 1.8zM97.3 148.8l2.2 1.8-.2 .2z"/>
<path d="M97.3 157.5l2.2 1.8-2-2.1zM97.3 157.5l2.2 1.8-.2 .2z"/>
<path d="M97.3 149.5l2 2 .2-.3zM97.3 149.5l.2-.3 2 2z"/>
<path d="M97.3 149.5l2 2 .2-.3zM97.3 149.5l.2-.3 2 2z"/>
<path d="M97.3 157.5l2 2 .2-.2zM97.3 157.5l.2-.3 2 2.1z"/>
<path d="M105.5 145.7l-.2 .2 2.2 1.8zM105.3 145.9l2.2 1.8-.2 .2z"/>
<path d="M105.3 148.6l2.2 1.7-2-1.9zM105.3 148.6l2.2 1.7-.2 .3z"/>
<path d="M105.3 145.9l2 2 .2-.2zM105.3 145.9l.2-.2 2 2z"/>
<path d="M311.5 148.5l-.2 .3 2.2 1.8zM311.3 148.8l2.2 1.8-.2 .2z"/>
<path d="M311.5 148.5l-.2 .3 2.2 1.8zM311.3 148.8l2.2 1.8-.2 .2z"/>
<path d="M311.3 149.7l2 2 .2-.3zM311.3 149.7l.2-.2 2 1.9z"/>
<path d="M327.5 148.5l-.2 .3 2.2 1.8zM327.3 148.8l2.2 1.8-.2 .2z"/>
<path d="M327.5 148.5l-.2 .3 2.2 1.8zM327.3 148.8l2.2 1.8-.2 .2z"/>
<path d="M327.3 149.5l2 2 .2-.3zM327.3 149.5l.2-.3 2 2z"/>
<path d="M327.3 149.5l2 2 .2-.3zM327.3 149.5l.2-.3 2 2z"/>
<path d="M335.5 148.5l-.2 .3 2.2 1.8zM335.3 148.8l2.2 1.8-.2 .2z"/>
<path d="M335.5 148.5l-.2 .3 2.2 1.8zM335.3 148.8l2.2 1.8-.2 .2z"/>
<path d="M335.5 149.5l-.2 .2 2.2 1.7zM335.3 149.7l2.2 1.7-.2 .3z"/>
<path d="M335.3 149.7l2 2 .2-.3zM335.3 149.7l.2-.2 2 1.9z"/>
<path d="M335.3 150.1l2 2 .2-.2zM335.3 150.1l.2-.2 2 2z"/>
<path d="M343.5 149.5l-.2 .2 2.2 1.7zM343.3 149.7l2.2 1.7-.2 .3z"/>
<path d="M343.3 149.7l2 2 .2-.3zM343.5 149.5l2 1.9-2.2-1.7z"/>
<path d="M97.3 179.4l2.2 1.7-2-2zM97.3 179.4l2.2 1.7-.2 .2z"/>
<path d="M311.3 162.7l2 1.9 .2-.2zM311.3 162.7l.2-.3 2 2z"/>
<path d="M81.5 188l-.2 .3 2.3 1.7zM81.3 188.3l2.3 1.7-.3 .3z"/>
<path d="M81.5 188l-.2 .3 2.3 1.7zM81.3 188.3l2.3 1.7-.3 .3z"/>
<path d="M81.3 188.7l2 2 .3-.2zM81.5 188.5l2.1 2-2.3-1.8z"/>
<path d="M89.5 187.1l-.2 .3 2.3 1.7zM89.3 187.4l2.3 1.7-.3 .2z"/>
<path d="M89.5 187.1l-.2 .3 2.3 1.7zM89.3 187.4l2.3 1.7-.3 .2z"/>
<path d="M89.3 188.3l2 2 .3-.3zM89.5 188l2.1 2-2.3-1.7z"/>
<path d="M97.3 187.4l2.2 1.7-2-2zM97.3 187.4l2.2 1.7-.2 .2z"/>
<path d="M97.3 187.4l2.2 1.7-2-2zM97.3 187.4l2.2 1.7-.2 .2z"/>
<path d="M97.3 179.4l2 1.9 .2-.2zM97.3 179.4l.2-.3 2 2z"/>
<path d="M97.3 188.3l2 2 .2-.3zM97.5 188l2 2-2.2-1.7z"/>
<path d="M311.3 187.4l2.2 1.7-2-2zM311.3 187.4l2.2 1.7-.2 .2z"/>
<path d="M311.3 187.4l2.2 1.7-2-2zM311.3 187.4l2.2 1.7-.2 .2z"/>
<path d="M311.3 188.3l2 2 .2-.3zM311.5 188l2 2-2.2-1.7z"/>
<path d="M327.3 187.4l2.2 1.7-2-2zM327.3 187.4l2.2 1.7-.2 .2z"/>
<path d="M327.3 187.4l2.2 1.7-2-2zM327.3 187.4l2.2 1.7-.2 .2z"/>
<path d="M327.3 188.3l2 2 .2-.3zM327.5 188l2 2-2.2-1.7z"/>
<path d="M343.5 188l-.2 .3 2.2 1.7zM343.3 188.3l2.2 1.7-.2 .3z"/>
<path d="M351.5 188l-.2 .3 2.2 1.7zM351.3 188.3l2.2 1.7-.2 .3z"/>
<path d="M351.5 188l-.2 .3 2.2 1.7zM351.3 188.3l2.2 1.7-.2 .3z"/>
<path d="M351.3 188.8l2 2 .2-.2zM351.5 188.6l2 2-2.2-1.8z"/>
<path d="M177.8 228.4l-2 2.1 .2 .2zM177.8 228.4l.2 .3-2 2z"/>
<path d="M177.8 236.4l-2 2.1 .2 .2zM177.8 236.4l.2 .3-2 2z"/>
<path d="M178.7 236.4l-1.8 2.3 2-2zM178.7 236.4l-1.8 2.3-.2-.2z"/>
<path d="M178.7 236.4l-1.8 2.3 2-2zM178.7 236.4l-1.8 2.3-.2-.2z"/>
<path d="M182.8 228.4l-1.8 2.3 2-2zM182.8 228.4l-1.8 2.3-.2-.2z"/>
<path d="M182.8 228.4l-1.8 2.3 2-2zM182.8 228.4l-1.8 2.3-.2-.2z"/>
<path d="M192.5 228.4l-2 2.1 .2 .2zM192.5 228.4l.2 .3-2 2z"/>
<path d="M196.7 236.4l-2 2.1 .2 .2zM196.7 236.4l.2 .3-2 2z"/>
<path d="M196.7 236.4l-2 2.1 .2 .2zM196.7 236.4l.2 .3-2 2z"/>
<path d="M197.4 236.4l-1.8 2.3 2-2zM197.4 236.4l-1.8 2.3-.2-.2z"/>
<path d="M197.4 236.4l-1.8 2.3 2-2zM197.4 236.4l-1.8 2.3-.2-.2z"/>
<path d="M224.7 228.4l-1.8 2.3 2-2zM222.7 230.5l2-2.1-1.8 2.3z"/>
<path d="M237.8 230.5l.2 .2 1.8-2.3zM239.8 228.4l.2 .3-2 2z"/>
<path d="M237.8 230.5l.2 .2 1.8-2.3zM239.8 228.4l.2 .3-2 2z"/>
<path d="M237.8 238.5l.2 .2 1.8-2.3zM239.8 236.4l.2 .3-2 2z"/>
<path d="M237.8 238.5l.2 .2 1.8-2.3zM239.8 236.4l.2 .3-2 2z"/>
<path d="M240.7 236.4l-2 2.1 .2 .2zM240.7 236.4l.2 .3-2 2z"/>
<path d="M240.7 228.4l-1.8 2.3 2-2zM240.7 228.4l-1.8 2.3-.2-.2z"/>
<path d="M240.7 236.4l-1.8 2.3 2-2zM240.7 236.4l-1.8 2.3-.2-.2z"/>
<path d="M241.2 236.4l-1.8 2.3 2-2zM239.2 238.5l2-2.1-1.8 2.3z"/>
<path d="M244.9 228.4l-1.8 2.3 2-2zM244.9 228.4l-1.8 2.3-.2-.2z"/>
<path d="M252.6 230.5l.2 .2 1.8-2.3zM254.6 228.4l.2 .3-2 2z"/>
<path d="M252.6 230.5l.2 .2 1.8-2.3zM254.6 228.4l.2 .3-2 2z"/>
<path d="M255.5 228.4l-1.8 2.3 2-2zM255.5 228.4l-1.8 2.3-.2-.2z"/>
<path d="M171.8 244.4l-2 2.1 .2 .2zM171.8 244.4l.2 .3-2 2z"/>
<path d="M177.2 252.4l-2 2.1 .2 .2zM177.2 252.4l.2 .3-2 2z"/>
<path d="M177.8 244.4l-1.8 2.3 2-2zM177.8 244.4l-1.8 2.3-.2-.2z"/>
<path d="M177.8 252.4l-1.8 2.3 2-2zM177.8 252.4l-1.8 2.3-.2-.2z"/>
<path d="M177.8 252.4l-1.8 2.3 2-2zM177.8 252.4l-1.8 2.3-.2-.2z"/>
<path d="M177.8 244.4l-1.8 2.3 2-2zM177.8 244.4l-1.8 2.3-.2-.2z"/>
<path d="M240.7 244.4l-2 2.1 .2 .2zM240.7 244.4l.2 .3-2 2z"/>
<path d="M240.7 244.4l-1.8 2.3 2-2zM240.7 244.4l-1.8 2.3-.2-.2z"/>
<path d="M255.5 244.4l-2 2.1 .2 .2zM255.5 244.4l.2 .3-2 2z"/>
<path d="M255.5 252.4l-2 2.1 .2 .2zM255.5 252.4l.2 .3-2 2z"/>
<path d="M255.5 252.4l-2 2.1 .2 .2zM255.5 252.4l.2 .3-2 2z"/>
<path d="M256 252.4l-1.8 2.3 2-2zM256 252.4l-1.8 2.3-.2-.2z"/>
</g>
<!-- layer: BORDER -->
<g fill="#000" stroke="#000" stroke-width=".26">
<path d="M389.3 28.8l7.9 1.7zM389.4 28.5l7.8 2-7.9-1.7z"/>
<path d="M389.4 28.5l7.8 2v-.3zM389.4 28.5l7.8 1.7z"/>
</g>
<!-- layer: 0 -->
<path d="M162.6 242.3h8.2M169.8 241.3l1 1-1 1" fill="none" stroke="#000" stroke-width=".26"/>
<g font-size="7.5">
<text x="45.8" y="260.6">Proposed First Floor</text>
<text x="46" y="268.9">Addition</text>
</g>
<g font-size="4.5">
<text x="23.8" y="18.5">Legend</text>
<text x="221.6" y="23">A</text>
<text x="182.9" y="107.1">Bed</text>
<text x="183" y="112">4</text>
<text x="182.7" y="137.6">Shr</text>
<text x="227.1" y="137.6">Rumpus</text>
<text x="227.1" y="142.6">Rm</text>
<text x="183" y="170.4">WIR</text>
<text x="220.8" y="170.4">Bed</text>
<text x="220.8" y="175.4">3</text>
<text x="221.6" y="265.3">A</text>
<text x="28.2" y="283.6">MR W &amp; MRS C RADLEY</text>
<text x="142.4" y="283.6">10 GWANDALAN CRESCENT BEROWRA NSW 2081</text>
<text x="293.2" y="283.9">1:100</text>
<text x="322.3" y="283.9">4 OF 9</text>
<text x="354.2" y="283.8">7887</text>
<text x="377.2" y="283.7">H</text>
</g>
<text font-size="3.2" x="366" y="283.8">/17</text>
<g font-size="2.6">
<text x="380.4" y="21.8" transform="rotate(-9 380.4 21.8)">M.N.</text>
<text x="32.5" y="25.7">DP</text>
<text x="45.7" y="26">Downpipe</text>
<text x="33.3" y="32.3">MH</text>
<text x="45.7" y="32">Manhole</text>
<text x="172.4" y="33.5">55</text>
<text x="199.4" y="33.3">7320 O/A Frame</text>
<text x="249.8" y="33.4">375</text>
<text x="255.7" y="33.5">55</text>
<text x="384.1" y="31.4" transform="rotate(-9 384.1 31.4)">T.N.</text>
<text x="29.6" y="37.1">RV</text>
<text x="45.7" y="38.4">Roof Ventilator</text>
<text x="172.7" y="41.5">90</text>
<text x="194.7" y="41.5">4050</text>
<text x="220.4" y="41.4">70</text>
<text x="230.7" y="41.5">3020</text>
<text x="244.9" y="41.5">90</text>
<text x="251.4" y="41.5">55</text>
<text x="34.8" y="44">s</text>
<text x="45.8" y="44.4">Smoke Detector</text>
<text x="232.2" y="45.3">SW</text>
<text x="172.7" y="49.5">90</text>
<text x="191.6" y="49.5">3450</text>
<text x="208.3" y="49.4">70</text>
<text x="213.2" y="49.5">530</text>
<text x="220.4" y="49.4">70</text>
<text x="233" y="49.5">3395</text>
<text x="255.9" y="49.5">90</text>
<text x="172.6" y="57.5">90</text>
<text x="184.3" y="57.5">2010</text>
<text x="200.3" y="57.5">90</text>
<text x="222.8" y="57.5">5415</text>
<text x="256" y="57.5">90</text>
<text x="230.1" y="65.4">1870</text>
<text x="232.1" y="69.3">SO</text>
<text x="228.2" y="74.9">SA 0618</text>
<text x="232.8" y="72.2">=</text>
<text x="232" y="81">W3</text>
<text x="243.6" y="81.2">DP &amp;</text>
<text x="243.7" y="84.1">Spreader</text>
<text x="81.4" y="90.8" transform="rotate(-90 81.4 90.8)">55</text>
<text x="89.4" y="90.6" transform="rotate(-90 89.4 90.6)">90</text>
<text x="97.4" y="90.6" transform="rotate(-90 97.4 90.6)">90</text>
<text x="163.2" y="92.9">DP &amp;</text>
<text x="163.3" y="95.8">Spreader</text>
<text x="311.4" y="90.6" transform="rotate(-90 311.4 90.6)">230</text>
<text x="327.4" y="90.6" transform="rotate(-90 327.4 90.6)">90</text>
<text x="351.1" y="90.8" transform="rotate(-90 351.1 90.8)">55</text>
<text x="265.3" y="99.7">W4</text>
<text x="331.2" y="101.9" transform="rotate(-90 331.2 101.9)">SW</text>
<text x="97.4" y="106.9" transform="rotate(-90 97.4 106.9)">2100</text>
<text x="274.6" y="104.5" transform="rotate(-90 274.6 104.5)">SF 1412</text>
<text x="311.3" y="104.6" transform="rotate(-90 311.3 104.6)">1270</text>
<text x="315.2" y="102.6" transform="rotate(-90 315.2 102.6)">SO</text>
<text x="327.3" y="103.8" transform="rotate(-90 327.3 103.8)">1410</text>
<text x="343.3" y="104.6" transform="rotate(-90 343.3 104.6)">1740</text>
<text x="89.3" y="111.7" transform="rotate(-90 89.3 111.7)">3070</text>
<text x="105.3" y="112" transform="rotate(-90 105.3 112)">1870</text>
<text x="109.2" y="110.1" transform="rotate(-90 109.2 110.1)">SO</text>
<text x="112.1" y="109.3" transform="rotate(-90 112.1 109.3)">=</text>
<text x="155.7" y="114" transform="rotate(-90 155.7 114)">SA 1418</text>
<text x="158.9" y="108.3">W2</text>
<text x="222" y="111.2">Dn</text>
<text x="324.1" y="109" transform="rotate(-90 324.1 109)">70</text>
<text x="335.4" y="108.3" transform="rotate(-90 335.4 108.3)">45</text>
<text x="93.4" y="115.9" transform="rotate(-90 93.4 115.9)">70</text>
<text x="233.3" y="116.1">s</text>
<text x="335.4" y="114.6" transform="rotate(-90 335.4 114.6)">90</text>
<text x="89.4" y="121.8" transform="rotate(-90 89.4 121.8)">90</text>
<text x="97.4" y="121.6" transform="rotate(-90 97.4 121.6)">900</text>
<text x="205" y="121">820</text>
<text x="216.5" y="121.9" transform="rotate(-90 216.5 121.9)">Linen</text>
<text x="219.8" y="125">720</text>
<text x="97.8" y="128.3" transform="rotate(-90 97.8 128.3)">70</text>
<text x="192.1" y="128.8">720</text>
<text x="206.4" y="130">MH</text>
<text x="327.3" y="132.1" transform="rotate(-90 327.3 132.1)">4210</text>
<text x="335.4" y="133.5" transform="rotate(-90 335.4 133.5)">3920</text>
<text x="89.4" y="140.4" transform="rotate(-90 89.4 140.4)">2510</text>
<text x="97.4" y="140.4" transform="rotate(-90 97.4 140.4)">2550</text>
<text x="109.2" y="143.8" transform="rotate(-90 109.2 143.8)">SO</text>
<text x="158.9" y="142.8">W1</text>
<text x="202.1" y="141.4">RV</text>
<text x="315.2" y="142.1" transform="rotate(-90 315.2 142.1)">SO</text>
<text x="343.2" y="139.9" transform="rotate(-90 343.2 139.9)">4130 O/A Frame</text>
<text x="97.3" y="148.3" transform="rotate(-90 97.3 148.3)">70</text>
<text x="105.3" y="144.6" transform="rotate(-90 105.3 144.6)">970</text>
<text x="152.5" y="148.5" transform="rotate(-90 152.5 148.5)">SA 0909</text>
<text x="265.3" y="146.7">W5</text>
<text x="311.3" y="144.1" transform="rotate(-90 311.3 144.1)">1870</text>
<text x="335.4" y="148.3" transform="rotate(-90 335.4 148.3)">90</text>
<text x="351.3" y="144.2" transform="rotate(-90 351.3 144.2)">9750</text>
<text x="81.2" y="150.5" transform="rotate(-90 81.2 150.5)">9750 O/A Frame</text>
<text x="89.4" y="155.1" transform="rotate(-90 89.4 155.1)">90</text>
<text x="105.4" y="155.1" transform="rotate(-90 105.4 155.1)">265</text>
<text x="155.5" y="154.4" transform="rotate(-90 155.5 154.4)">Obscure Toughened</text>
<text x="181.5" y="153.8">720 CSD</text>
<text x="201.1" y="153.8">820</text>
<text x="274.6" y="151.7" transform="rotate(-90 274.6 151.7)">SA 1418</text>
<text x="311.4" y="154.8" transform="rotate(-90 311.4 154.8)">90</text>
<text x="327.3" y="154.8" transform="rotate(-90 327.3 154.8)">70</text>
<text x="335.4" y="155.1" transform="rotate(-90 335.4 155.1)">45</text>
<text x="97.4" y="156.9" transform="rotate(-90 97.4 156.9)">810</text>
<text x="89.4" y="172.8" transform="rotate(-90 89.4 172.8)">3810</text>
<text x="97.4" y="172.8" transform="rotate(-90 97.4 172.8)">2190</text>
<text x="180.6" y="173.1">(By Owner)</text>
<text x="327.4" y="172.8" transform="rotate(-90 327.4 172.8)">3810</text>
<text x="343.4" y="173.3" transform="rotate(-90 343.4 173.3)">3880</text>
<text x="265.3" y="177.4">W7</text>
<text x="311.3" y="179.4" transform="rotate(-90 311.3 179.4)">2470</text>
<text x="315.2" y="177.7" transform="rotate(-90 315.2 177.7)">SO</text>
<text x="274.6" y="182.3" transform="rotate(-90 274.6 182.3)">SA 1424</text>
<text x="97.4" y="186.9" transform="rotate(-90 97.4 186.9)">810</text>
<text x="163.2" y="187.1">DP &amp;</text>
<text x="163.3" y="190">Spreader</text>
<text x="242.9" y="186.7">DP &amp;</text>
<text x="243" y="189.6">Spreader</text>
<text x="0" y="194.3">ector - Existing</text>
<text x="81.4" y="193.6" transform="rotate(-90 81.4 193.6)">55</text>
<text x="89.4" y="193.4" transform="rotate(-90 89.4 193.4)">90</text>
<text x="97.4" y="193.5" transform="rotate(-90 97.4 193.5)">90</text>
<text x="311.4" y="193.5" transform="rotate(-90 311.4 193.5)">90</text>
<text x="327.4" y="193.6" transform="rotate(-90 327.4 193.6)">90</text>
<text x="351.8" y="194" transform="rotate(-90 351.8 194)">55</text>
<text x="184.7" y="201.6">W9</text>
<text x="230.4" y="201.6">W8</text>
<text x="252.6" y="201.6">W6</text>
<text x="180.9" y="208.1">SA 1409</text>
<text x="226.6" y="208.1">SA 1414</text>
<text x="248.8" y="208.1">SA 1409</text>
<text x="237.5" y="224.2">90</text>
<text x="176.8" y="228.5">505</text>
<text x="184.2" y="228.4">970</text>
<text x="185" y="232.3">SO</text>
<text x="227.6" y="228.5">1510</text>
<text x="229.6" y="232.3">SO</text>
<text x="246.2" y="228.4">970</text>
<text x="247" y="232.3">SO</text>
<text x="256.1" y="228.5">90</text>
<text x="172.7" y="236.5">90</text>
<text x="183" y="236.5">1800</text>
<text x="197.7" y="236.4">70</text>
<text x="214.2" y="236.5">4230</text>
<text x="234.8" y="236.5">90</text>
<text x="241" y="236.5">55</text>
<text x="145" y="243">Line of Existing</text>
<text x="145.1" y="245.9">Wall Under</text>
<text x="171.3" y="244.5">660</text>
<text x="198.5" y="244.3">6280 O/A Frame</text>
<text x="243.5" y="244.5">1415</text>
<text x="172.2" y="252.3">55</text>
<text x="212.3" y="252.4">7695</text>
<text x="256.2" y="252.4">55</text>
<text x="19.6" y="283.8">FOR:</text>
<text x="137.2" y="283.6">AT:</text>
<text x="282.9" y="283.9">SCALE:</text>
<text x="311.5" y="283.9">SHEET:</text>
<text x="340.7" y="283.9">JOB NO:</text>
</g>
<g font-size="2.2">
<text x="219.2" y="95.1">13</text>
<text x="225.3" y="95.1">121110</text>
<text x="233.3" y="95.1">9</text>
<text x="236.2" y="95.1">8</text>
<text x="238.5" y="95.1">7</text>
<text x="240.7" y="95.1">6</text>
<text x="247.1" y="95.1">5</text>
<text x="219.2" y="101.6">14</text>
<text x="247.2" y="101.6">4</text>
<text x="219.2" y="103.9">15</text>
<text x="219.2" y="106.3">16</text>
<text x="228.9" y="105.2">Open Void</text>
<text x="247.1" y="106.3">2</text>
<text x="247.2" y="103.9">3</text>
<text x="219.2" y="108.7">17</text>
<text x="228.7" y="109.4">Plaster Board Lined</text>
<text x="228.8" y="111.9">Solid Railing</text>
</g>
</svg>
